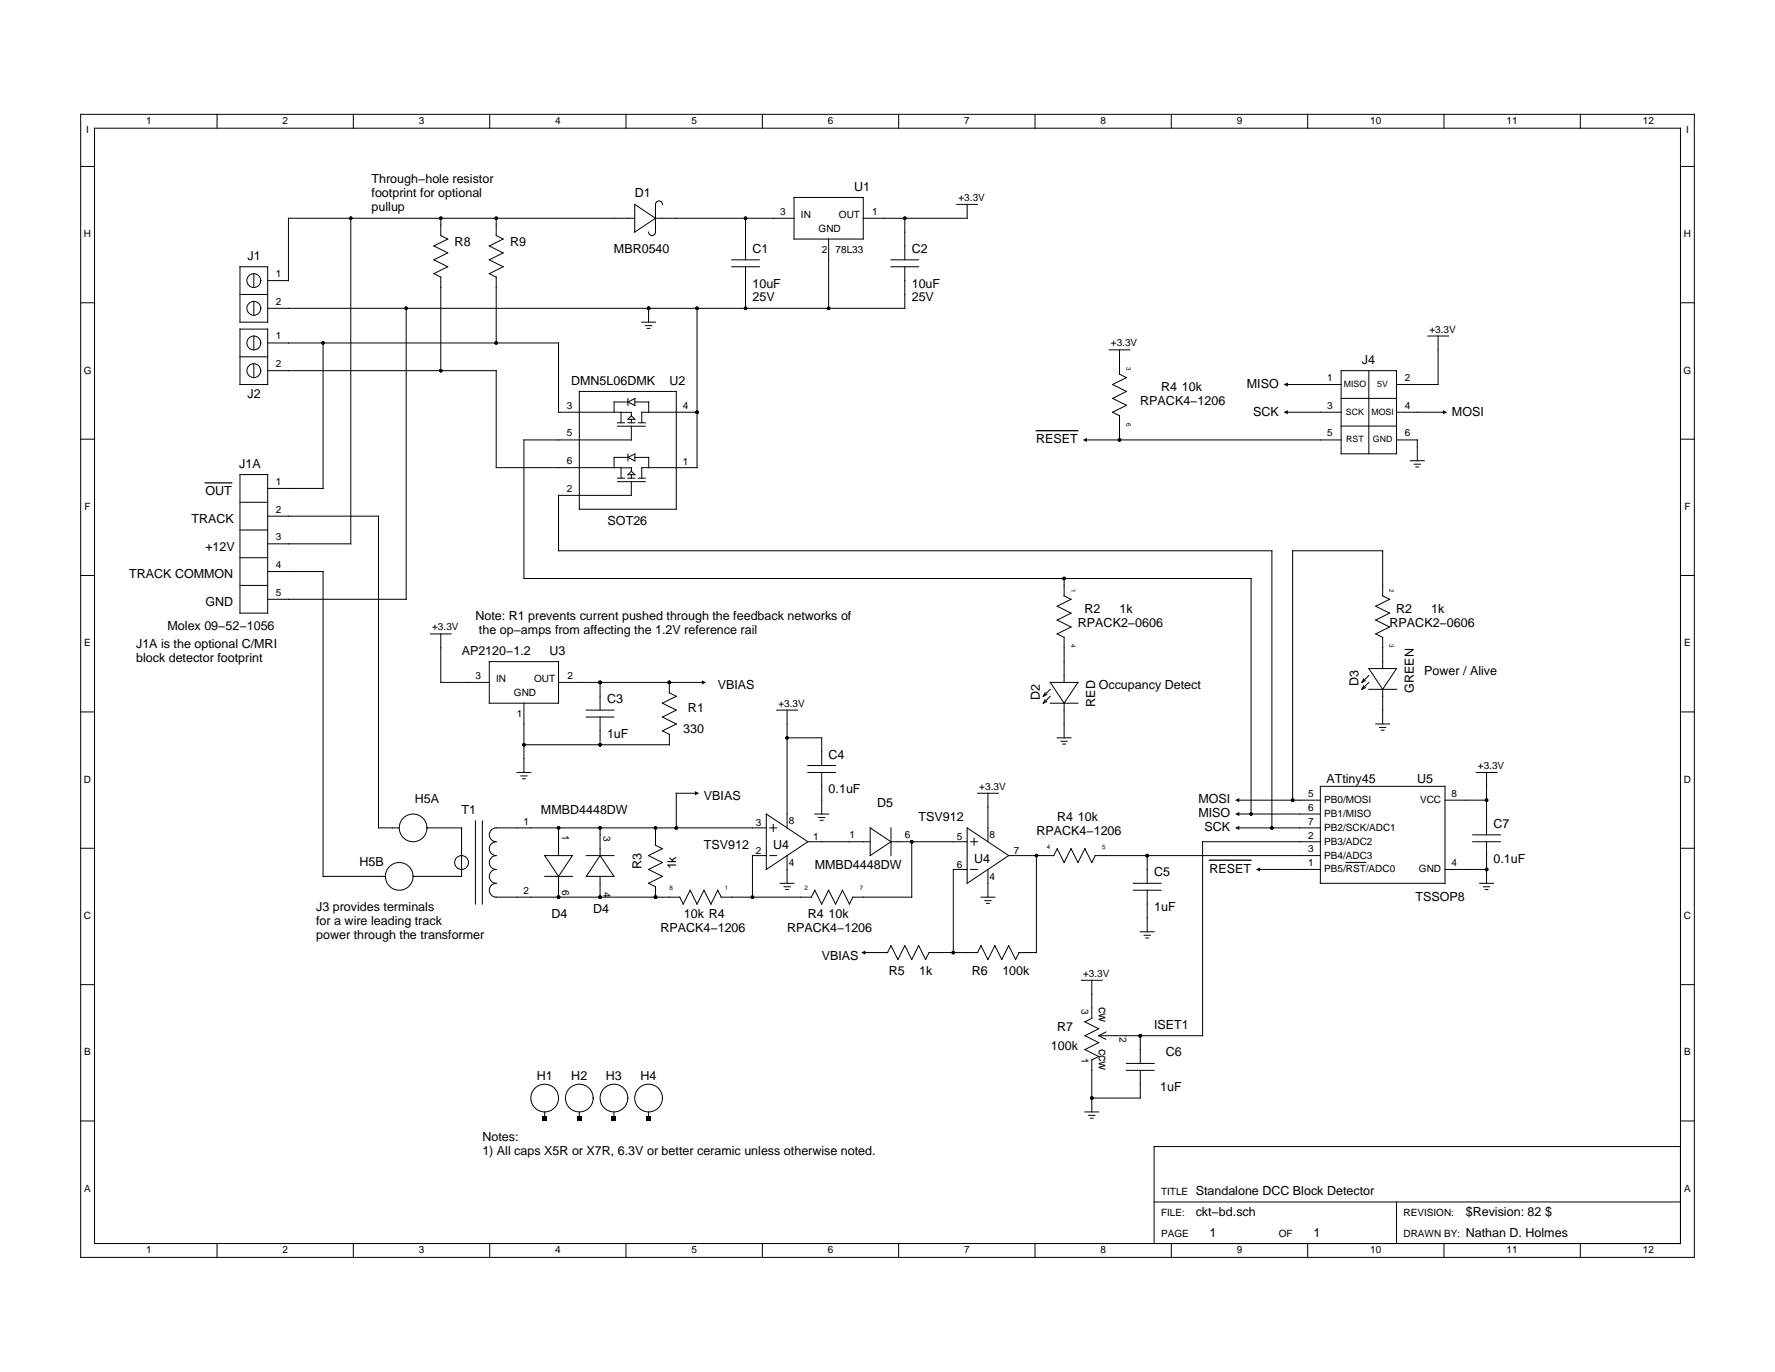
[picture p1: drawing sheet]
<svg xmlns="http://www.w3.org/2000/svg" width="279mm" height="216mm" viewBox="0 0 279 216" stroke-linecap="round" stroke-linejoin="round" font-family="sans-serif">
<g fill="none" stroke="#000" stroke-width=".16">
<path d="M12.7 18h254v179.9h-254zM34.2 18v2.2M55.6 18v2.2M77.1 18v2.2M98.5 18v2.2M120 18v2.2M141.5 18v2.2M162.9 18v2.2M184.4 18v2.2M205.8 18v2.2M227.3 18v2.2M248.8 18v2.2"/>
<path d="M12.7 26.2h2.2M14.9 20.2h249.6v175.5h-249.6zM55.2 34.3v51.3h-13.1M69.4 34.3v2.8l1.1 .5-2.2 1.1 2.2 1.1-2.2 1.1 2.2 1.1-2.2 1.1 1.1 .5v14.7M78.1 34.3v2.8l1.1 .5-2.2 1.1 2.2 1.1-2.2 1.1 2.2 1.1-2.2 1.1 1.1 .5v10.4M99.9 34.3h-54.5v9.9h-3.3M99.9 32.2l3.3 2.1-3.3 2.2zM103.2 34.3h21.8M104.3 32.2a.55 .55 0 0 0-.6-.6 .55 .55 0 0 0-.5 .6v4.3a.55 .55 0 0 1-.6 .6 .55 .55 0 0 1-.5-.6M117.4 34.3v6.6M125 31.1h10.9v6.5h-10.9zM130.4 37.6v10.9"/>
<path d="M142.4 34.3v6.6M150.6 32.2h3.3M152.2 32.2v2.1h-16.3M264.5 26.2h2.2M12.7 47.6h2.2M37.8 42h4.3v8.7h-4.3zM37.8 51.8h4.3v8.7h-4.3zM37.8 46.3h4.3M37.8 56.1h4.3M40 43.1v2.1M40 47.4v2.2M40 52.9v2.2"/>
<path d="M40 57.2v2.2M42.1 54h45.8v10.9h9.8M42.1 58.3h36v15.3h19.6M50.9 54v22.9h-8.8M63.9 48.5v45.8h-21.8M101 50.7h2.2M101.6 51.2h1M101.9 51.7h.4M102.1 48.5v2.2M109.7 48.5v25.1h-8.7M115.2 42h4.3M115.2 40.9h4.3"/>
<path d="M117.4 42v6.5M140.2 42h4.4M140.2 40.9h4.4M142.4 42v6.5h-100.3M174.6 55.1h3.3M176.2 55.1v3.8M176.2 58.9l1.1 .5-2.2 1.1 2.2 1.1-2.2 1.1 2.2 1.1-2.2 1.1 1.1 .5v3.8M211.1 58.3h8.7v13.1h-8.7zM215.5 58.3v13.1M224.7 52.9h3.3M226.4 52.9v7.6h-6.6M264.5 47.6h2.2"/>
<path d="M12.7 69.1h2.2M37.8 74.7h4.3v21.8h-4.3zM37.8 79h4.3M91.2 61.6h15.3v18.5h-15.3zM97.2 67.1h4.4M97.2 66.5h1.1M97.2 75.2h1.1M97.2 75.8h4.4M98.8 63.3h-2.1v1.6M98.8 72h-2.1v1.6M98.8 63.3l1.1-.6v1.1zM98.8 72l1.1-.6v1.1z"/>
<path d="M98.8 66.5h1.1M98.8 62.7v1.1M98.8 71.4v1.1M98.8 66l.6-.6 .5 .6zM98.8 75.2h1.1M98.8 74.7l.6-.5 .5 .5zM99.4 67.1v2.1M99.4 75.8v2.2M99.4 78h-11.5v8.7h112.3v43.6M99.4 69.2h-16.9v21.8h114.4v37.1M99.4 65.4v-.5h-1.6v1.6M99.4 74.2v-.6h-1.6v1.6"/>
<path d="M99.4 66v.5M99.4 74.7v.5M99.9 63.3h2.2v1.6M99.9 72h2.2v1.6M100.5 66.5h1.1M100.5 75.2h1.1M101 64.9h8.7M101 64.9v1.6M101 73.6v1.6M170.8 69.2h40.3M202.4 60.5h8.7M202.4 64.9h8.7"/>
<path d="M211.1 67.1h8.7M211.1 62.7h8.7M219.8 64.9h7.7M219.8 69.2h3.3v3.3M222 72.5h2.2M222.6 73h1M222.9 73.5h.4M264.5 69.1h2.2M12.7 90.6h2.2M37.8 87.8h4.3M37.8 83.4h4.3M37.8 92.1h4.3"/>
<path d="M42.1 81.2h17.5v49.1h3.2M42.1 89.9h8.8v48h9.8M67.8 99.8h3.2M69.4 99.8v7.6h7.6M167.5 91v2.8l1.1 .5M168.6 94.3l-2.2 1.1 2.2 1.1-2.2 1.1 2.2 1.1-2.2 1.1 1.1 .5v7.1M218.7 94.3l-1.1-.5v-7.1h-14.1v39.2M218.7 94.3l-2.1 1.1 2.1 1.1-2.1 1.1 2.1 1.1-2.1 1.1 1 .5v4.9M264.5 90.6h2.2M12.7 112h2.2M77 104.1h10.9v6.6h-10.9zM82.5 110.7v10.9"/>
<path d="M87.9 107.4h22.9M92.3 111.7h4.3M92.3 112.8h4.3M94.5 107.4v4.3M94.5 112.8v4.4M104.3 115l1.1 .6M105.4 115.5v1.7h-22.9M105.4 107.4v1.6l1.1 .6-2.2 1.1 2.2 1-2.2 1.1 2.2 1.1-2.2 1.1M122.3 111.7h3.2M123.9 111.7v18.6M123.9 116.1h5.4v4.4M164.5 110.1l-.3 .6"/>
<path d="M164.5 109l-.3 .6M164.8 110.4l-.6 .3M164.8 109.3l-.6 .3M165.3 110.7h4.4M165.3 107.4h4.4l-2.2 3.3zM165.3 108.5l-1.1 1.1M165.3 109.6l-1.1 1.1M166.4 116.1h2.2M167 116.7h1M167.3 117.1h.4M167.5 110.7v5.4M214.6 107.9l-.2 .6"/>
<path d="M214.6 106.8l-.2 .6M214.9 108.2l-.5 .3M214.9 107.1l-.5 .3M215.5 105.2h4.3l-2.2 3.3zM215.5 108.5h4.3M215.5 106.3l-1.1 1.1M215.5 107.4l-1.1 1.1M216.6 113.9h2.1M217.2 114.5h.9M217.4 114.9h.5M217.6 108.5v5.4M264.5 112h2.2"/>
<path d="M12.7 133.5h2.2M67.2 130.3h5.5v7.6h-7.7M74.8 129.2v13.1M75.9 129.2v13.1M81.4 121.6h2.2M82 122.1h1M82.3 122.5h.4M85.7 134.6h4.4l-2.2 3.3zM85.7 137.9h4.4M87.9 130.3v4.3M87.9 137.9v3.3M92.3 134.6h4.3"/>
<path d="M94.5 134.6l2.1 3.3h-4.3zM94.5 130.3v4.3M94.5 137.9v3.3M103.2 130.3v2.7l1.1 .5-2.2 1.1 2.2 1.1-2.2 1.1 2.2 1.1-2.2 1.1 1.1 .5M103.2 139.5v1.7M109.7 124.8h-3.2v5.5M120.6 130.3h-42.5a1.09 1.09 0 0 0-1.1 1.1 1.09 1.09 0 0 0 1.1 1.1 1.09 1.09 0 0 0-1.1 1 1.09 1.09 0 0 0 1.1 1.1 1.09 1.09 0 0 0-1.1 1.1 1.09 1.09 0 0 0 1.1 1.1 1.09 1.09 0 0 0-1.1 1.1 1.09 1.09 0 0 0 1.1 1.1 1.09 1.09 0 0 0-1.1 1.1 1.09 1.09 0 0 0 1.1 1.1h28.9l.5 1.1 1.1-2.2 1.1 2.2 1.1-2.2 1.1 2.2 1.1-2.2 .5 1.1h14.2M120.6 134.6h-2.2v6.6M120.6 128.1l6.6 4.4-6.6 4.3zM121.2 130.3h1.1M121.2 134.6h1.1M121.7 129.7v1.1"/>
<path d="M122.8 139h2.2M123.4 139.5h1M123.7 140h.4M123.9 134.6v4.4M127.2 132.5h9.8M127.2 120.5h4.3M127.2 121.6h4.3M128.3 128.1h2.1M128.9 128.6h.9M129.1 129.1h.5M129.3 121.6v6.5M137 130.3l3.2 2.2-3.2 2.1z"/>
<path d="M140.2 132.5h12M140.2 130.3v4.3M143.5 132.5v8.7h-9.3l-.5 1.1-1.1-2.2-1.1 2.2-1.1-2.2-1.1 2.2-1-2.2-.6 1.1M152.2 136.8h-2.1v13.1M152.2 130.3l6.6 4.3-6.6 4.4zM152.8 132.5h1.1M152.8 136.8h1.1M153.3 131.9v1.1M153.9 124.8h3.2M155.5 124.8v7.7M155.5 136.8v4.4M158.8 134.6h7.1l.5-1.1 1.1 2.2 1.1-2.2 1.1 2.2 1.1-2.2 1.1 2.2 .5-1.1h35.4"/>
<path d="M163.1 134.6v15.3h-2.7l-.5 1.1-1.1-2.2-1.1 2.2-1.1-2.2-1.1 2.2-1.1-2.2-.5 1.1M178.4 139h4.4M180.6 134.6v4.4M194.8 130.3h13M194.8 128.1h13M194.8 125.9h13M198 136.8h9.8M207.8 132.5h-18.5v30.5h-16.4l1.1 .5M207.8 123.7h19.7v15.3h-19.7zM211.8 135.7h3.2M227.5 136.8h6.5M227.5 125.9h6.5"/>
<path d="M231.8 132.5h4.4M231.8 131.4h4.4M232.4 121.6h3.2M232.9 139h2.2M233.5 139.5h1M233.8 140h.4M234 121.6v9.8M234 132.5v6.5M264.5 133.5h2.2M12.7 154.9h2.2M135.9 149.9h3.8M139.7 149.9l.5-1.1 1.1 2.2 1.1-2.2 1.1 2.2 1.1-2.2 1.1 2.2 .5-1.1h7.7"/>
<path d="M154.4 141.2h2.2M155 141.7h1M155.3 142.2h.4M170.2 154.3h3.3M171.9 154.3v6l-1.1 .5 2.1 1.1-2.1 1.1 2.1 1.1-2.1 1.1 2.1 1.1M178.4 140.1h4.4M179.5 146.6h2.2M180.1 147.2h1M180.4 147.6h.4M180.6 140.1v6.5M264.5 154.9h2.2M12.7 176.4h2.2"/>
<path d="M85.7 175v1.1M91.2 175v1.1M96.6 175v1.1M102.1 175v1.1M170.8 175h2.1M171.4 175.5h.9M171.6 176h.5M171.9 166.8v8.2M172.9 166.2l-1 .6M174.1 162.4l-1.1 .6M177.3 167.3h4.4M177.3 168.4h4.4"/>
<path d="M179.5 168.4v4.4h-7.6M179.5 163v4.3M264.5 176.4h2.2M34.2 195.7v2.2M55.6 195.7v2.2M77.1 195.7v2.2M98.5 195.7v2.2M120 195.7v2.2M141.5 195.7v2.2M162.9 195.7v2.2M181.7 189.1h82.8M184.4 195.7v2.2"/>
<path d="M205.8 195.7v2.2M219.8 189.1v6.6M227.3 195.7v2.2M248.8 195.7v2.2M264.5 180.4h-82.8v15.3"/>
<circle cx="40" cy="44.2" r="1.09"/>
<circle cx="40" cy="58.3" r="1.09"/>
<circle cx="40" cy="48.5" r="1.09"/>
<circle cx="40" cy="54" r="1.09"/>
<circle cx="62.8" cy="137.9" r="2.18"/>
<circle cx="65" cy="130.3" r="2.18"/>
<circle cx="72.7" cy="135.7" r="1.09"/>
<circle cx="85.7" cy="172.8" r="2.18"/>
<circle cx="91.2" cy="172.8" r="2.18"/>
<circle cx="96.6" cy="172.8" r="2.18"/>
<circle cx="102.1" cy="172.8" r="2.18"/>
</g>
<g fill="#000">
<path d="M170.4 69.2l.7-.3v.7zM202.1 60.5l.6-.3v.6zM202.1 64.9l.6-.4v.7zM227.1 64.5l.7 .4-.7 .3zM110.5 107.1l.6 .3-.6 .3zM109.4 124.5l.6 .3-.6 .4zM194.4 125.9l.7-.3v.6zM194.4 128.1l.7-.3v.6zM194.4 130.3l.7-.3v.6zM197.7 136.8l.6-.3v.6zM135.6 149.9l.6-.3v.6zM85.4 175.7h.7v.7h-.7z"/>
<path d="M90.9 175.7h.6v.7h-.6zM96.3 175.7h.7v.7h-.7zM101.8 175.7h.6v.7h-.6z"/>
<circle cx="55.2" cy="34.3" r=".27"/>
<circle cx="69.4" cy="34.3" r=".27"/>
<circle cx="78.1" cy="34.3" r=".27"/>
<circle cx="117.4" cy="34.3" r=".27"/>
<circle cx="142.4" cy="34.3" r=".27"/>
<circle cx="50.9" cy="54" r=".27"/>
<circle cx="63.9" cy="48.5" r=".27"/>
<circle cx="69.4" cy="58.3" r=".27"/>
<circle cx="78.1" cy="54" r=".27"/>
<circle cx="102.1" cy="48.5" r=".27"/>
<circle cx="109.7" cy="48.5" r=".27"/>
<circle cx="117.4" cy="48.5" r=".27"/>
<circle cx="130.4" cy="48.5" r=".27"/>
<circle cx="109.7" cy="64.9" r=".27"/>
<circle cx="176.2" cy="69.2" r=".27"/>
<circle cx="167.5" cy="91" r=".27"/>
<circle cx="82.5" cy="117.2" r=".27"/>
<circle cx="94.5" cy="117.2" r=".27"/>
<circle cx="94.5" cy="107.4" r=".27"/>
<circle cx="105.4" cy="107.4" r=".27"/>
<circle cx="123.9" cy="116.1" r=".27"/>
<circle cx="87.9" cy="130.3" r=".27"/>
<circle cx="94.5" cy="130.3" r=".27"/>
<circle cx="103.2" cy="130.3" r=".27"/>
<circle cx="106.5" cy="130.3" r=".27"/>
<circle cx="143.5" cy="132.5" r=".27"/>
<circle cx="163.1" cy="134.6" r=".27"/>
<circle cx="180.6" cy="134.6" r=".27"/>
<circle cx="196.9" cy="128.1" r=".27"/>
<circle cx="200.2" cy="130.3" r=".27"/>
<circle cx="203.5" cy="125.9" r=".27"/>
<circle cx="234" cy="125.9" r=".27"/>
<circle cx="234" cy="136.8" r=".27"/>
<circle cx="87.9" cy="141.2" r=".27"/>
<circle cx="94.5" cy="141.2" r=".27"/>
<circle cx="103.2" cy="141.2" r=".27"/>
<circle cx="118.4" cy="141.2" r=".27"/>
<circle cx="150.1" cy="149.9" r=".27"/>
<circle cx="171.9" cy="172.8" r=".27"/>
<circle cx="179.5" cy="163" r=".27"/>
</g>
<path d="M32.3 76h4.2M163.1 67.8h6.6M190.4 135.4h6.5" fill="none" stroke="#000" stroke-width=".2"/>
<g font-size="2">
<text x="58.5" y="28.8">Through−hole resistor</text>
<text x="134.5" y="30">U1</text>
<text x="58.5" y="31.1">footprint for optional</text>
<text x="58.5" y="33.3">pullup</text>
<text x="99.9" y="31.1">D1</text>
<text x="39" y="40.9">J1</text>
<text x="71.6" y="38.7">R8</text>
<text x="80.3" y="38.7">R9</text>
<text x="96.6" y="39.8">MBR0540</text>
<text x="118.4" y="39.8">C1</text>
<text x="143.5" y="39.8">C2</text>
<text x="118.4" y="45.2">10uF</text>
<text x="118.4" y="47.4">25V</text>
<text x="143.5" y="45.2">10uF</text>
<text x="143.5" y="47.4">25V</text>
<text x="214.4" y="57.2">J4</text>
<text x="39" y="62.7">J2</text>
<text x="89.9" y="60.5">DMN5L06DMK</text>
<text x="105.4" y="60.5">U2</text>
<text x="179.5" y="63.8">RPACK4−1206</text>
<text x="182.8" y="61.6">R4</text>
<text x="186" y="61.6">10k</text>
<text x="196.3" y="61">MISO</text>
<text x="197.2" y="65.4">SCK</text>
<text x="228.5" y="65.4">MOSI</text>
<text x="163.1" y="69.7">RESET</text>
<text x="32.3" y="78">OUT</text>
<text x="37.7" y="73.6">J1A</text>
<text x="30.1" y="82.3">TRACK</text>
<text x="95.6" y="82.7">SOT26</text>
<text x="32.3" y="86.7">+12V</text>
<text x="20.3" y="91">TRACK COMMON</text>
<text x="32.3" y="95.4">GND</text>
<text x="21.4" y="101.9">J1A is the optional C/MRI</text>
<text x="26.4" y="99.2">Molex 09−52−1056</text>
<text x="74.8" y="97.5">Note: R1 prevents current pushed through the feedback networks of</text>
<text x="75.4" y="99.8">the op−amps from affecting the 1.2V reference rail</text>
<text x="169.7" y="98.7">RPACK2−0606</text>
<text x="170.7" y="96.5">R2</text>
<text x="176.2" y="96.5">1k</text>
<text x="218.7" y="98.7">RPACK2−0606</text>
<text x="219.8" y="96.5">R2</text>
<text x="225.3" y="96.5">1k</text>
<text x="21.4" y="104.1">block detector footprint</text>
<text x="72.7" y="103">AP2120−1.2</text>
<text x="86.5" y="103">U3</text>
<text x="213.8" y="107.9" transform="rotate(-90 213.8 107.9)">D3</text>
<text x="224.2" y="106.3">Power / Alive</text>
<text x="95.5" y="110.7">C3</text>
<text x="108.3" y="112.1">R1</text>
<text x="113" y="108.5">VBIAS</text>
<text x="163.7" y="110.1" transform="rotate(-90 163.7 110.1)">D2</text>
<text x="172.4" y="111.2" transform="rotate(-90 172.4 111.2)">RED</text>
<text x="172.9" y="108.5">Occupancy Detect</text>
<text x="222.5" y="109" transform="rotate(-90 222.5 109)">GREEN</text>
<text x="95.5" y="116.1">1uF</text>
<text x="107.5" y="115.3">330</text>
<text x="130.4" y="119.4">C4</text>
<text x="110.8" y="125.9">VBIAS</text>
<text x="130.4" y="124.8">0.1uF</text>
<text x="208.8" y="123.2">ATtiny45</text>
<text x="223.1" y="123.2">U5</text>
<text x="65.3" y="126.4">H5A</text>
<text x="72.7" y="128.1">T1</text>
<text x="85.2" y="128.1">MMBD4448DW</text>
<text x="138.1" y="127">D5</text>
<text x="144.6" y="129.2">TSV912</text>
<text x="163.1" y="131.4">RPACK4−1206</text>
<text x="166.4" y="129.2">R4</text>
<text x="169.7" y="129.2">10k</text>
<text x="188.6" y="126.4">MOSI</text>
<text x="188.6" y="128.6">MISO</text>
<text x="189.6" y="130.8">SCK</text>
<text x="235.1" y="130.3">C7</text>
<text x="56.6" y="136.2">H5B</text>
<text x="101" y="136.8" transform="rotate(-90 101 136.8)">R3</text>
<text x="106.5" y="136.8" transform="rotate(-90 106.5 136.8)">1k</text>
<text x="110.8" y="133.5">TSV912</text>
<text x="121.7" y="133.5">U4</text>
<text x="128.3" y="136.8">MMBD4448DW</text>
<text x="153.3" y="135.7">U4</text>
<text x="181.7" y="137.9">C5</text>
<text x="190.4" y="137.3">RESET</text>
<text x="235.1" y="135.7">0.1uF</text>
<text x="49.8" y="143.3">J3 provides terminals</text>
<text x="93.4" y="143.7">D4</text>
<text x="181.7" y="143.4">1uF</text>
<text x="222.8" y="141.7">TSSOP8</text>
<text x="49.8" y="145.5">for a wire leading track</text>
<text x="49.8" y="147.7">power through the transformer</text>
<text x="86.8" y="144.4">D4</text>
<text x="104" y="146.6">RPACK4−1206</text>
<text x="107.6" y="144.4">10k R4</text>
<text x="123.9" y="146.6">RPACK4−1206</text>
<text x="127.2" y="144.4">R4</text>
<text x="130.4" y="144.4">10k</text>
<text x="129.3" y="151">VBIAS</text>
<text x="139.9" y="153.5">R5</text>
<text x="144.7" y="153.5">1k</text>
<text x="153" y="153.5">R6</text>
<text x="157.8" y="153.5">100k</text>
<text x="172.9" y="158.4" transform="rotate(90 172.9 158.4)">cw</text>
<text x="181.7" y="161.9">ISET1</text>
<text x="165.4" y="165.2">100k</text>
<text x="166.4" y="162.2">R7</text>
<text x="172.9" y="165" transform="rotate(90 172.9 165)">ccw</text>
<text x="183.5" y="166.3">C6</text>
<text x="84.5" y="170">H1</text>
<text x="89.9" y="170">H2</text>
<text x="95.4" y="170">H3</text>
<text x="100.8" y="170">H4</text>
<text x="182.6" y="171.7">1uF</text>
<text x="75.9" y="179.6">Notes:</text>
<text x="75.9" y="181.8">1) All caps X5R or X7R, 6.3V or better ceramic unless otherwise noted.</text>
<text x="188.2" y="188.1">Standalone DCC Block Detector</text>
<text x="188.2" y="191.3">ckt−bd.sch</text>
<text x="230.7" y="191.3">$Revision: 82 $</text>
<text x="190.4" y="194.6">1</text>
<text x="206.7" y="194.6">1</text>
<text x="230.7" y="194.6">Nathan D. Holmes</text>
</g>
<g font-size="1.6">
<text x="13.6" y="21">I</text>
<text x="23" y="19.5">1</text>
<text x="44.5" y="19.5">2</text>
<text x="65.9" y="19.5">3</text>
<text x="87.4" y="19.5">4</text>
<text x="108.8" y="19.5">5</text>
<text x="130.3" y="19.5">6</text>
<text x="151.7" y="19.5">7</text>
<text x="173.2" y="19.5">8</text>
<text x="194.7" y="19.5">9</text>
<text x="215.7" y="19.5">10</text>
<text x="237.1" y="19.5">11</text>
<text x="258.6" y="19.5">12</text>
<text x="265.4" y="21">I</text>
<text x="122.8" y="33.8">3</text>
<text x="126.1" y="34.3">IN</text>
<text x="132" y="34.3">OUT</text>
<text x="137.3" y="33.8">1</text>
<text x="150.9" y="31.6">+3.3V</text>
<text x="13.2" y="37.3">H</text>
<text x="128.9" y="36.5">GND</text>
<text x="129.3" y="39.8">2</text>
<text x="131.5" y="39.8">78L33</text>
<text x="265" y="37.3">H</text>
<text x="43.4" y="43.6">1</text>
<text x="43.4" y="48">2</text>
<text x="43.4" y="53.4">1</text>
<text x="225" y="52.3">+3.3V</text>
<text x="13.2" y="58.8">G</text>
<text x="43.4" y="57.8">2</text>
<text x="174.9" y="54.5">+3.3V</text>
<text x="208.9" y="60">1</text>
<text x="221.1" y="60">2</text>
<text x="265" y="58.8">G</text>
<text x="89.2" y="64.3">3</text>
<text x="107.5" y="64.4">4</text>
<text x="208.9" y="64.3">3</text>
<text x="221.1" y="64.3">4</text>
<text x="89.2" y="68.7">5</text>
<text x="208.9" y="68.7">5</text>
<text x="221.1" y="68.7">6</text>
<text x="43.4" y="76.3">1</text>
<text x="89.2" y="73">6</text>
<text x="89.2" y="77.4">2</text>
<text x="107.5" y="73.1">1</text>
<text x="13.3" y="80.2">F</text>
<text x="43.4" y="80.7">2</text>
<text x="265.1" y="80.2">F</text>
<text x="43.4" y="85">3</text>
<text x="43.4" y="89.4">4</text>
<text x="43.4" y="93.8">5</text>
<text x="13.3" y="101.7">E</text>
<text x="68" y="99.2">+3.3V</text>
<text x="265.1" y="101.7">E</text>
<text x="74.8" y="106.8">3</text>
<text x="78.1" y="107.4">IN</text>
<text x="84.1" y="107.4">OUT</text>
<text x="89.3" y="106.8">2</text>
<text x="80.9" y="109.6">GND</text>
<text x="81.4" y="112.8">1</text>
<text x="122.5" y="111.2">+3.3V</text>
<text x="13.2" y="123.2">D</text>
<text x="154.1" y="124.3">+3.3V</text>
<text x="205.9" y="125.4">5</text>
<text x="228.5" y="125.4">8</text>
<text x="232.6" y="121">+3.3V</text>
<text x="265" y="123.2">D</text>
<text x="82.4" y="129.8">1</text>
<text x="88.5" y="131.4" transform="rotate(90 88.5 131.4)">1</text>
<text x="95" y="131.6" transform="rotate(90 95 131.6)">3</text>
<text x="119" y="130">3</text>
<text x="124.2" y="129.7">8</text>
<text x="133.7" y="131.9">1</text>
<text x="142.4" y="131.9">6</text>
<text x="155.8" y="131.9">8</text>
<text x="205.9" y="127.6">6</text>
<text x="205.9" y="129.8">7</text>
<text x="205.9" y="132">2</text>
<text x="208.4" y="126.4">PB0/MOSI</text>
<text x="208.4" y="128.6">PB1/MISO</text>
<text x="208.4" y="130.7">PB2/SCK/ADC1</text>
<text x="223.5" y="126.4">VCC</text>
<text x="119" y="134.4">2</text>
<text x="124.2" y="136.3">4</text>
<text x="128" y="132.2">1</text>
<text x="150.6" y="132.2">5</text>
<text x="150.6" y="136.5">6</text>
<text x="159.6" y="134.4">7</text>
<text x="205.9" y="134.1">3</text>
<text x="205.9" y="136.3">1</text>
<text x="208.4" y="135.1">PB4/ADC3</text>
<text x="208.4" y="132.9">PB3/ADC2</text>
<text x="208.4" y="137.3">PB5/RST/ADC0</text>
<text x="223.4" y="137.3">GND</text>
<text x="228.5" y="136.3">4</text>
<text x="82.4" y="140.7">2</text>
<text x="88.5" y="140.1" transform="rotate(90 88.5 140.1)">6</text>
<text x="95" y="140.3" transform="rotate(90 95 140.3)">4</text>
<text x="155.8" y="138.5">4</text>
<text x="13.2" y="144.6">C</text>
<text x="265" y="144.6">C</text>
<text x="170.5" y="153.7">+3.3V</text>
<text x="170.2" y="158.8" transform="rotate(90 170.2 158.8)">3</text>
<text x="13.3" y="166.1">B</text>
<text x="170.2" y="166.5" transform="rotate(90 170.2 166.5)">1</text>
<text x="176.2" y="163.2" transform="rotate(90 176.2 163.2)">2</text>
<text x="265.1" y="166.1">B</text>
<text x="13.3" y="187.5">A</text>
<text x="182.8" y="191.3">FILE:</text>
<text x="182.8" y="188.1">TITLE</text>
<text x="220.9" y="191.3">REVISION:</text>
<text x="265.1" y="187.5">A</text>
<text x="23" y="197.2">1</text>
<text x="44.5" y="197.2">2</text>
<text x="65.9" y="197.2">3</text>
<text x="87.4" y="197.2">4</text>
<text x="108.8" y="197.2">5</text>
<text x="130.3" y="197.2">6</text>
<text x="151.7" y="197.2">7</text>
<text x="173.2" y="197.2">8</text>
<text x="182.8" y="194.6">PAGE</text>
<text x="194.7" y="197.2">9</text>
<text x="201.3" y="194.6">OF</text>
<text x="215.7" y="197.2">10</text>
<text x="220.9" y="194.6">DRAWN BY:</text>
<text x="237.1" y="197.2">11</text>
<text x="258.6" y="197.2">12</text>
</g>
<g font-size="1.4">
<text x="211.5" y="60.9">MISO</text>
<text x="211.9" y="65.2">SCK</text>
<text x="215.9" y="65.2">MOSI</text>
<text x="216.8" y="60.9">5V</text>
<text x="211.9" y="69.6">RST</text>
<text x="216.1" y="69.6">GND</text>
</g>
<g font-size="1">
<text x="177.3" y="57.8" transform="rotate(90 177.3 57.8)">3</text>
<text x="177.3" y="66.5" transform="rotate(90 177.3 66.5)">6</text>
<text x="168.6" y="92.7" transform="rotate(90 168.6 92.7)">1</text>
<text x="218.7" y="92.7" transform="rotate(90 218.7 92.7)">2</text>
<text x="168.6" y="101.4" transform="rotate(90 168.6 101.4)">4</text>
<text x="218.7" y="101.4" transform="rotate(90 218.7 101.4)">3</text>
<text x="164.8" y="133.5">4</text>
<text x="173.5" y="133.5">5</text>
<text x="105.4" y="140.1">8</text>
<text x="114.1" y="140.1">1</text>
<text x="126.6" y="140.1">2</text>
<text x="135.3" y="140.1">7</text>
</g>
</svg>
